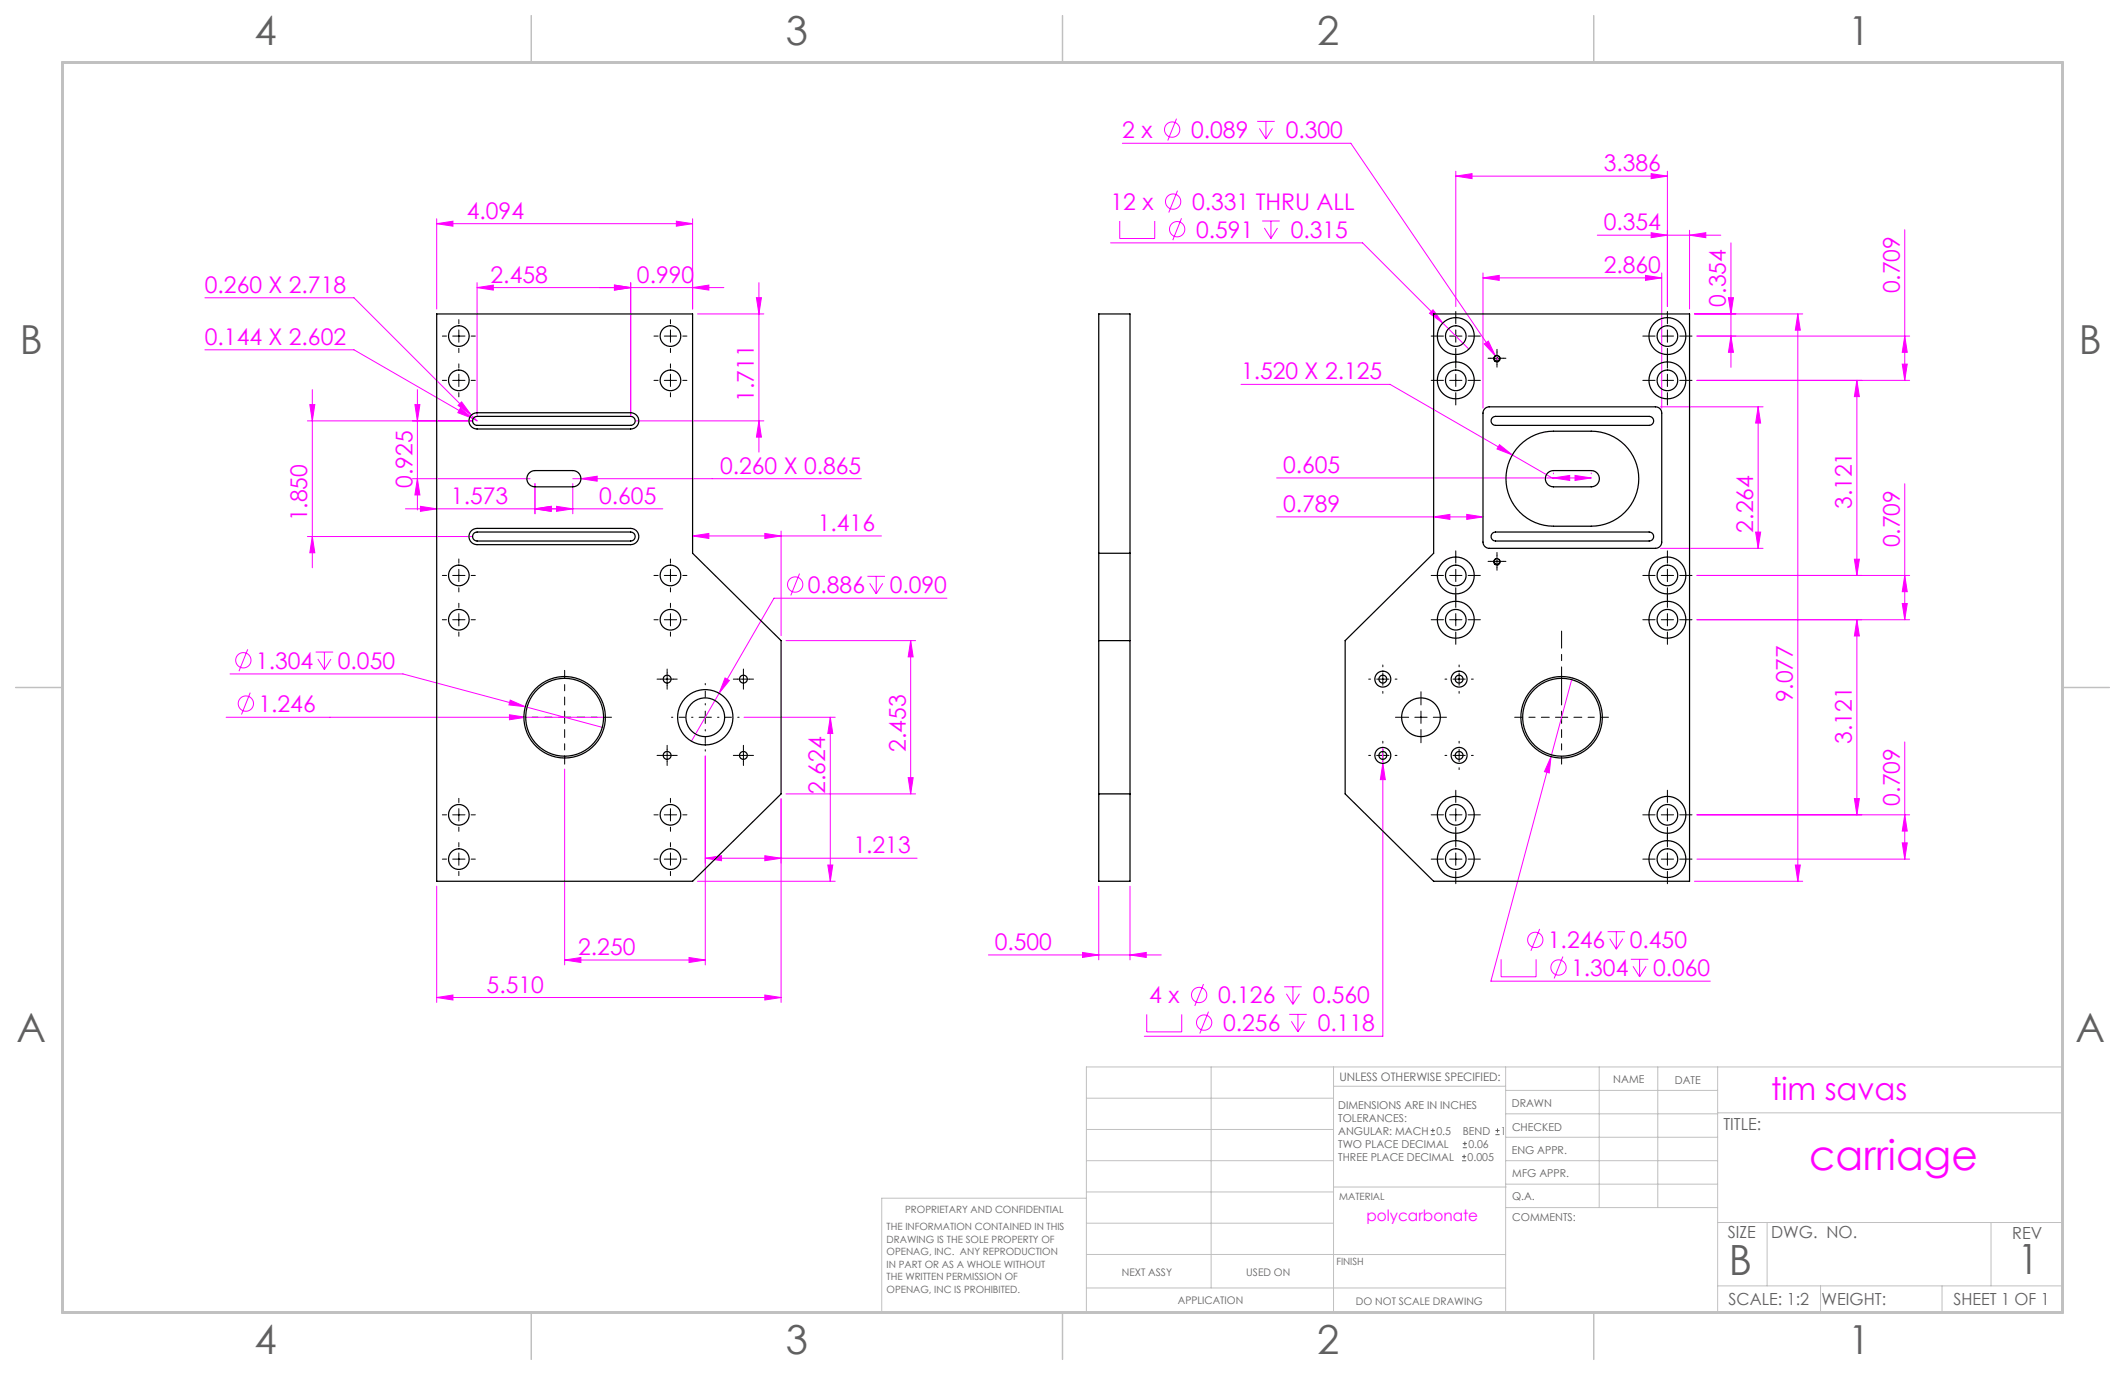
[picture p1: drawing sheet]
<svg xmlns="http://www.w3.org/2000/svg" width="432mm" height="279mm" viewBox="0 0 432 279" stroke-linecap="round" stroke-linejoin="round" font-family="sans-serif">
<g fill="none" stroke="#f0f" stroke-width=".2">
<path d="M228.1 29.1h46.4l29.4 43.2M239.1 24.1l-1.8 4.5M239.3 38.7l-1.8 4.5M255.5 24.7h3.5M255.9 26.1l1.3 2.1M257.2 24.7v3.5M258.6 26.1l-1.4 2.1M295.8 35.8l3.3-.5v1zM295.8 34.8v27.5M295.8 35.8h43M335.5 35.3l3.3 .5-3.3 .5zM338.8 34.8v27.5"/>
<path d="M88.7 45.5l3.3-.6v1.1zM88.7 44.5v18.3M88.7 45.5h52M96.9 58.4l3.3-.5v1zM96.9 58.4h50.2M96.9 57.4v27.1M124.9 57.9l3.3 .5-3.3 .5zM128.2 57.4v27.1M137.4 44.9l3.3 .6-3.3 .5zM140.7 44.5v18.3M140.7 58.4l3.3-.5v1zM154.2 57.4v34.5"/>
<path d="M225.7 49.4h51.2l21.6 21.5M227.5 44.9v3.6h7.1v-3.6M240.1 44.4l-1.8 4.4M256.5 44.9h3.5M256.9 46.3l1.4 2.2M258.3 44.9v3.6M259.6 46.3l-1.3 2.2M301.3 56.5l3.3-.5v1zM301.3 55.5v27.4M301.3 56.5h36.4M324.6 47.8h25.1M334.4 56l3.3 .5-3.3 .5z"/>
<path d="M335.5 47.3l3.3 .5-3.3 .5zM337.7 55.5v27.4M343.3 47.8l3.3-.5v1zM343.3 46.8v16M351.7 49.4v25.2M387 46.7v30.6M41.6 60.5h30.3l23.9 23.9M41.6 71.1h30.3l25 14.4-1.1-1.1M63.5 79.2v36.2M84.8 79.2v24.4M141.7 63.8h13.5M153.7 60.5h1l-.5 3.3z"/>
<path d="M252.2 78.1h30.3l33.2 19.2M291.2 62.9l2 2.7-2.7-1.9zM301.6 69.9l.8-.6 1.5 3zM303.9 72.3l.6 1M344.3 63.8h22M344.8 68.3h43.2M344.8 77.3h43.2M351.2 60.5h1l-.5 3.3zM351.7 68.3l.5 3.3h-1zM365.3 63.8v115.3M365.3 63.8l.5 3.3h-1zM377.3 77.3v39.6"/>
<path d="M377.3 77.3l.5 3.3h-1zM386.5 74h1.1l-.6 3.3zM387 68.3l.6 3.3h-1.1zM62.5 85.5h33.4M63 82.2h1l-.5 3.3zM83.8 97.3h23.9M84.3 82.2h1l-.5 3.3zM84.8 97.3l.5 3.3h-1zM93.1 82.4l.7-.7 2 2.7zM93.5 83l2.6 2.1-3.1-1.2zM108.7 98.3v6.1M116.4 97.3h58.6"/>
<path d="M116.4 98.3v6.1M118 97.3l3.3-.5v1zM129.2 85.5h26M154.2 85.5l.5 3.3h-1zM259.4 97.1h63.9M304.7 90.4l2.6 2-3.1-1.2zM315.7 97.1l3.3-.5v1zM315.7 96.1v.2M320 96.6l3.3 .5-3.3 .5zM323.3 96.1v.2M337.4 82.7h20.9M357.3 82.7l.5 3.3h-1.1z"/>
<path d="M357.3 82.7v28.7M387 98.3v27.6M62.5 109h33.4M63.5 109l.5 3.3h-1zM82.4 103.4h52.3M85.4 102.9l3.3 .5-3.3 .5zM108.7 103.4l3.3-.5v1zM113.1 102.9l3.3 .5-3.3 .5zM140.7 108.9l3.3-.5v1zM140.7 108.9h38.4M155.4 108.4l3.3 .5-3.3 .5zM158.7 107.9v21.3"/>
<path d="M162.5 116.6l-1.8 4.4M176.3 117.1h3.5M176.7 118.5l1.3 2.2M178 117.1v3.6M179.4 118.5l-1.4 2.2M259.4 105h41.9M291.3 105l3.3-.5v1zM298 104.5l3.3 .5-3.3 .5zM337.4 111.4h20.9M344.8 116.9h43.2M356.7 108.1h1.1l-.5 3.3zM376.8 113.6h1l-.5 3.3z"/>
<path d="M387 116.9l.6 3.3h-1.1zM46.7 136.9h35.2l24.8 6.7M50.3 131.9l-1.7 4.5M64.1 132.5h3.6M64.6 133.9l1.3 2.2M65.9 132.5v3.6M67.3 133.9l-1.4 2.2M147.3 137.8l.9 .5-2.1 2.6zM159.7 130.2h26.3M185 130.2l.6 3.3h-1.1zM185 130.2v31.1M192.4 121.6h-35.1l-16.8 29"/>
<path d="M319.5 137.8l-16.6 61.6h44.6M344.8 125.9h43.2M377.3 125.9v39.7M377.3 125.9l.5 3.3h-1zM386.5 122.6h1.1l-.6 3.3zM46 145.7h76.6M50.8 140.7l-1.7 4.5M103.5 145.2l3.3 .5-3.3 .6zM103.7 142.3l3 1.3-3.3-.4zM106.7 143.6l16 4.3M114.7 156.3v39.8M143.3 153.6v42.5"/>
<path d="M151.2 145.7h18.5M168.7 145.7l.5 3.4h-1zM168.7 145.7v33.4M184.5 158h1.1l-.6 3.3zM281 155.1l.5 3.3h-1zM281 151.9v58.7h-48.5M315.2 153.7l-.4 3.4-1-.3zM387 150.8v23.8M141.7 179.1h28M143.3 174.4l3.3-.5v1zM143.3 174.4h43.1M155.4 173.9l3.3 .5-3.3 .5z"/>
<path d="M158.7 162.3v41.4M159.7 161.3h26.3M168.2 175.8h1l-.5 3.3zM344.3 179.1h22M344.8 165.6h43.2M344.8 174.6h43.2M364.8 175.8h1l-.5 3.3zM376.8 162.3h1l-.5 3.3zM386.5 171.3h1.1l-.6 3.3zM387 165.6l.6 3.3h-1.1zM88.7 180.1v23.6M114.7 195.1l3.3-.5v1z"/>
<path d="M114.7 195.1h28.6M140 194.6l3.3 .5-3.3 .5zM200.8 194h35.2M220 193.5l3.3 .5-3.3 .6zM223.3 180.1v14.9M229.6 194l3.3-.5v1.1zM229.6 180.1v14.9M244.6 200l-1.8 4.4M305 194.9v3.6h7.1v-3.6M312.9 188.8l-1.8 4.4M317.6 194.4l-1.8 4.4M326.7 189.3h3.5"/>
<path d="M327.1 190.7l1.3 2.2M328.4 189.3v3.6M329.8 190.7l-1.4 2.2M331.4 194.9h3.5M331.8 196.4l1.4 2.1M333.2 194.9v3.6M334.5 196.4l-1.3 2.1M88.7 202.7l3.3-.5v1zM88.7 202.7h70M155.4 202.2l3.3 .5-3.3 .5zM233 206.1v3.6h7.1v-3.6M245.6 205.6l-1.8 4.4"/>
<path d="M260.9 200.5h3.6M261.4 201.9l1.3 2.2M262 206.1h3.5M262.4 207.5l1.3 2.2M262.7 200.5v3.6M263.7 206.1v3.6M264.1 201.9l-1.4 2.2M265.1 207.5l-1.4 2.2"/>
<circle cx="238.2" cy="26.3" r="1.56"/>
<circle cx="238.4" cy="41" r="1.56"/>
<circle cx="239.2" cy="46.6" r="1.56"/>
<circle cx="161.6" cy="118.8" r="1.56"/>
<circle cx="49.4" cy="134.2" r="1.56"/>
<circle cx="50" cy="143" r="1.56"/>
<circle cx="312" cy="191" r="1.56"/>
<circle cx="316.7" cy="196.6" r="1.56"/>
<circle cx="243.7" cy="202.2" r="1.56"/>
<circle cx="244.7" cy="207.8" r="1.56"/>
</g>
<path d="M290.7 230.6h.9M290.7 229.7h.9M291.2 229.3v.8M297.1 235.9h.8M297.1 235h.8M297.2 233.2h.9M297.2 232.4h.9M297.5 234.6v.8M297.7 232v.8M303.9 230.6h.8M303.9 229.7h.8M304.3 229.3v.8" fill="none" stroke="#606060" stroke-width=".2"/>
<path d="M112.2 145.7h-7M114.7 143.2v-7M114.7 148.2v7.1M117.2 145.7h7.1M314.8 145.7h-7M317.3 148.2v7.1M319.8 145.7h7" fill="none" stroke="#000" stroke-width=".2" stroke-dasharray="15.2 1.3 1.3 1.3" stroke-dashoffset="13.6"/>
<path d="M140.8 145.7h-4.4M143.3 143.2v-4.3M143.3 148.2v4.4M145.8 145.7h4.4" fill="none" stroke="#000" stroke-width=".2" stroke-dasharray="15.2 1.3 1.3 1.3" stroke-dashoffset="15"/>
<g fill="none" stroke="#000" stroke-width=".2" stroke-dasharray="15.2 1.3 1.3 1.3">
<path d="M90.7 77.3h-.8M90.7 68.3h-.8M93.2 74.8v-.9M93.2 79.8v.8M93.2 65.8v-.9M93.2 70.8v.8M95.7 77.3h.9M95.7 68.3h.9M133.7 68.3h-.8M133.7 77.3h-.8M136.2 65.8v-.9M136.2 70.8v.8"/>
<path d="M136.2 74.8v-.9M136.2 79.8v.8M138.7 68.3h.9M138.7 77.3h.9M293.3 68.3h-2.5M293.3 77.3h-2.5M295.8 65.8v-2.5M295.8 70.8v2.5M295.8 74.8v-2.5M295.8 79.8v2.5M298.3 68.3h2.5M298.3 77.3h2.5"/>
<path d="M302.9 72.8h-.5M304.2 71.5v-.5M304.2 74v.6M305.4 72.8h.6M336.3 77.3h-2.5M336.3 68.3h-2.5M338.8 74.8v-2.5M338.8 79.8v2.5M338.8 65.8v-2.5M338.8 70.8v2.5M341.3 77.3h2.5M341.3 68.3h2.5"/>
<path d="M90.7 116.9h-.8M93.2 114.4v-.8M93.2 119.4v.9M95.7 116.9h.9M133.7 116.9h-.8M136.2 114.4v-.8M136.2 119.4v.9M138.7 116.9h.9M293.3 116.9h-2.5M295.8 114.4v-2.5M295.8 119.4v2.5M298.3 116.9h2.5"/>
<path d="M302.9 114.1h-.5M304.2 112.8v-.5M304.2 115.3v.6M305.4 114.1h.6M336.3 116.9h-2.5M338.8 114.4v-2.5M338.8 119.4v2.5M341.3 116.9h2.5M90.7 125.9h-.8M93.2 123.4v-.8M93.2 128.4v.9M95.7 125.9h.9"/>
<path d="M133.7 125.9h-.8M134.3 138h-.8M135.6 136.7v-.8M135.6 139.2v.8M136.2 123.4v-.8M136.2 128.4v.9M136.8 138h.8M138.7 125.9h.9M149.8 138h-.8M151.1 136.7v-.8M151.1 139.2v.8M152.3 138h.8"/>
<path d="M278.5 138h-.4M281 135.5v-.4M283.5 138h.4M293.3 125.9h-2.5M294 138h-.4M295.8 123.4v-2.5M295.8 128.4v2.5M296.5 135.5v-.4M298.3 125.9h2.5M299 138h.4M336.3 125.9h-2.5M338.8 123.4v-2.5"/>
<path d="M338.8 128.4v2.5M341.3 125.9h2.5M134.3 153.5h-.8M135.6 152.2v-.8M135.6 154.7v.8M136.8 153.5h.8M149.8 153.5h-.8M151.1 152.2v-.8M151.1 154.7v.8M152.3 153.5h.8M278.5 153.5h-.4M281 140.5v.4"/>
<path d="M281 151v-.4M281 156v.4M283.5 153.5h.4M286.2 145.7h-2.6M288.7 143.2v-2.6M288.7 148.2v2.7M291.2 145.7h2.7M294 153.5h-.4M296.5 151v-.4M296.5 156v.4M296.5 140.5v.4M299 153.5h.4"/>
<path d="M90.7 174.6h-.8M90.7 165.6h-.8M93.2 172.1v-.9M93.2 177.1v.8M93.2 163.1v-.9M93.2 168.1v.8M95.7 174.6h.9M95.7 165.6h.9M133.7 165.6h-.8M133.7 174.6h-.8M136.2 163.1v-.9M136.2 168.1v.8"/>
<path d="M136.2 172.1v-.9M136.2 177.1v.8M138.7 165.6h.9M138.7 174.6h.9M293.3 165.6h-2.5M293.3 174.6h-2.5M295.8 163.1v-2.5M295.8 168.1v2.5M295.8 172.1v-2.5M295.8 177.1v2.5M298.3 165.6h2.5M298.3 174.6h2.5"/>
<path d="M336.3 174.6h-2.5M336.3 165.6h-2.5M338.8 172.1v-2.5M338.8 177.1v2.5M338.8 163.1v-2.5M338.8 168.1v2.5M341.3 174.6h2.5M341.3 165.6h2.5"/>
</g>
<path d="M317.3 143.2v-15" fill="none" stroke="#000" stroke-width=".2" stroke-dasharray="15.2 1.3 1.3 1.3" stroke-dashoffset="7.5"/>
<g fill="none" stroke="#000" stroke-width=".2">
<path d="M92 68.3h2.5M92 77.3h2.5M93.2 67v2.5M93.2 76v2.5M135 68.3h2.5M135 77.3h2.5M136.2 67v2.5M136.2 76v2.5M294.6 68.3h2.5M294.6 77.3h2.5M295.8 67v2.5M295.8 76v2.5"/>
<path d="M302.9 72.8h2.5M304.2 71.5v2.5M337.6 68.3h2.5M337.6 77.3h2.5M338.8 67v2.5M338.8 76v2.5M92 116.9h2.5M93.2 115.7v2.5M135 116.9h2.5M136.2 115.7v2.5M294.6 116.9h2.5M295.8 115.7v2.5"/>
<path d="M302.9 114.1h2.5M304.2 112.8v2.5M337.6 116.9h2.5M338.8 115.7v2.5M92 125.9h2.5M93.2 124.7v2.5M134.3 138h2.5M135 125.9h2.5M135.6 136.7v2.5M136.2 124.7v2.5M149.8 138h2.5M151.1 136.7v2.5"/>
<path d="M279.7 138h2.5M281 136.7v2.5M294.6 125.9h2.5M295.2 138h2.5M295.8 124.7v2.5M296.5 136.7v2.5M337.6 125.9h2.5M338.8 124.7v2.5M113.5 145.7h2.5M114.7 144.5v2.5M134.3 153.5h2.5M135.6 152.2v2.5"/>
<path d="M142.1 145.7h2.5M143.3 144.5v2.5M149.8 153.5h2.5M151.1 152.2v2.5M279.7 153.5h2.5M281 152.2v2.5M287.5 145.7h2.5M288.7 144.5v2.5M295.2 153.5h2.5M296.5 152.2v2.5M316.1 145.7h2.5M317.3 144.5v2.5"/>
<path d="M92 165.6h2.5M92 174.6h2.5M93.2 164.3v2.5M93.2 173.3v2.5M135 165.6h2.5M135 174.6h2.5M136.2 164.3v2.5M136.2 173.3v2.5M294.6 165.6h2.5M294.6 174.6h2.5M295.8 164.3v2.5M295.8 173.3v2.5"/>
<path d="M337.6 165.6h2.5M337.6 174.6h2.5M338.8 164.3v2.5M338.8 173.3v2.5"/>
</g>
<g fill="none" stroke="#c0c0c0" stroke-width=".2">
<path d="M246.1 216.8v44.9M271 216.8v49.9M305.9 216.8v49.9M325 216.8v28.6M336.9 216.8v28.6M349 216.8v49.9M220.8 235.9h50.2M220.8 229.5h50.2M220.8 223.2h50.2M271 220.7h34.9M305.9 231.1h43.1M305.9 226.3h43.1"/>
<path d="M305.9 221.6h43.1M305.9 235.9h43.1M349 226.1h70.1M220.8 243.5h-41.6v23.2h239.9v-49.9h-198.3v49.9M220.8 254.9h85.1M220.8 248.6h50.2M220.8 242.2h50.2M271 241.2h35.1M305.9 240.6h43.1M306.1 245.4h42.9M349 248.4h70.1M359.1 248.4v12.9"/>
<path d="M404.6 248.4v12.9M220.8 261.7h85.1M349 261.3h70.1M369.9 261.3v5.4M394.6 261.3v5.4"/>
</g>
<path d="M107.9 3.2v9.5M215.9 3.2v9.5M323.8 3.2v9.5M3.2 139.7h9.5M419.1 139.7h9.5M107.9 266.7v9.5M215.9 266.7v9.5M323.8 266.7v9.5" fill="none" stroke="#c0c0c0" stroke-width=".3"/>
<path d="M12.7 12.7h406.4v254h-406.4z" fill="none" stroke="#c0c0c0" stroke-width=".6"/>
<g fill="#f0f">
<path d="M229.6 194l3.3-.5v1.1zM220 193.5l3.3 .5-3.3 .6z"/>
<path d="M108.7 103.4l3.3-.5v1zM85.4 102.9l3.3 .5-3.3 .5zM155.4 202.2l3.3 .5-3.3 .5zM88.7 202.7l3.3-.5v1zM140 194.6l3.3 .5-3.3 .5zM114.7 195.1l3.3-.5v1z"/>
<path d="M93.8 81.7l-.7 .7 2.7 2zM93.5 83l-.5 .9 3.1 1.2zM88.7 45.5l3.3-.6v1.1zM137.4 44.9l3.3 .6-3.3 .5zM118 97.3l3.3 .5v-1zM108.7 103.4l3.3-.5v1zM113.1 102.9l3.3 .5-3.3 .5zM147.3 137.8l-1.2 3.1 2.1-2.6zM143.3 174.4l3.3-.5v1zM155.4 173.9l3.3 .5-3.3 .5zM103.7 142.3l-.3 .9 3.3 .4zM103.5 145.2v1.1l3.3-.6zM291.2 62.9l-.7 .8 2.7 1.9zM301.6 69.9l2.3 2.4-1.5-3zM304.7 90.4l-.5 .8 3.1 1.2zM315.7 97.1l3.3-.5v1zM320 96.6l3.3 .5-3.3 .5zM315.2 153.7l-1.4 3.1 1 .3zM281 155.1l-.5 3.3h1z"/>
<path d="M295.8 35.8l3.3-.5v1zM335.5 35.3l3.3 .5-3.3 .5z"/>
<path d="M335.5 47.3l3.3 .5-3.3 .5zM343.3 47.8l3.3-.5v1z"/>
<path d="M301.3 56.5l3.3-.5v1zM334.4 56l3.3 .5-3.3 .5z"/>
<path d="M298 104.5l3.3 .5-3.3 .5zM291.3 105l3.3-.5v1z"/>
<path d="M154.2 85.5l.5 3.3h-1zM153.7 60.5h1l-.5 3.3zM364.8 175.8h1l-.5 3.3zM365.3 63.8l.5 3.3h-1zM351.7 68.3l.5 3.3h-1zM351.2 60.5h1l-.5 3.3zM386.5 122.6h1.1l-.6 3.3zM387 116.9l.6 3.3h-1.1z"/>
<path d="M63 82.2h1l-.5 3.3zM63.5 109l.5 3.3h-1zM84.3 82.2h1l-.5 3.3zM84.8 97.3l.5 3.3h-1zM185 130.2l.6 3.3h-1.1zM184.5 158h1.1l-.6 3.3zM168.7 145.7l.5 3.4h-1zM168.2 175.8h1l-.5 3.3zM357.3 82.7l.5 3.3h-1.1zM356.7 108.1h1.1l-.5 3.3zM387 68.3l.6 3.3h-1.1zM386.5 74h1.1l-.6 3.3zM377.3 77.3l.5 3.3h-1zM376.8 113.6h1l-.5 3.3zM377.3 125.9l.5 3.3h-1zM376.8 162.3h1l-.5 3.3zM387 165.6l.6 3.3h-1.1zM386.5 171.3h1.1l-.6 3.3z"/>
<path d="M124.9 57.9l3.3 .5-3.3 .5zM140.7 58.4l3.3-.5v1zM140.7 108.9l3.3-.5v1zM155.4 108.4l3.3 .5-3.3 .5z"/>
<path d="M96.9 58.4l3.3-.5v1zM124.9 57.9l3.3 .5-3.3 .5z"/>
</g>
<g fill="none" stroke="#000" stroke-width=".25">
<path d="M88.7 63.8h52v48.6l18 17.8v31.1l-18 17.8h-52zM223.3 63.8h6.3v115.3h-6.3zM291.3 63.8h52v115.3h-52l-18-17.8v-31.1l18-17.8zM303.9 72.3a.56 .56 0 0 0-.2 .8 .56 .56 0 0 0 .8 .2 .56 .56 0 0 0 .1-.8M95.8 84.3l1.1-.4h31.3a1.65 1.65 0 0 1 1.6 1.6 1.65 1.65 0 0 1-1.6 1.7h-31.3a1.65 1.65 0 0 1-1.5-1.1 1.65 1.65 0 0 1 .4-1.8zM96.4 84.8l.5-.2h31.3a.91 .91 0 0 1 .9 .9 .91 .91 0 0 1-.9 .9h-31.3a.91 .91 0 0 1-.8-.6 .91 .91 0 0 1 .3-1zM107.6 96l1.1-.4h7.7a1.65 1.65 0 0 1 1.6 1.7 1.65 1.65 0 0 1-1.6 1.6h-7.7a1.65 1.65 0 0 1-1.5-1 1.65 1.65 0 0 1 .4-1.9zM301.7 83l.9-.3h33.8a1.27 1.27 0 0 1 1.3 1.2v26.3a1.27 1.27 0 0 1-1.3 1.2h-33.8a1.27 1.27 0 0 1-1.3-1.2v-26.3zM303.3 84.8l.6-.2h31.2a.91 .91 0 0 1 .9 .9 .91 .91 0 0 1-.9 .9h-31.2a.91 .91 0 0 1-.9-.6 .91 .91 0 0 1 .3-1zM308.8 90.4a9.7 9.7 0 0 1 6.9-2.8h7.6a9.7 9.7 0 0 1 9.7 9.7 9.7 9.7 0 0 1-9.7 9.6h-7.6a9.7 9.7 0 0 1-9-5.9 9.7 9.7 0 0 1 2.1-10.6zM314.6 96l1.1-.4h7.6a1.65 1.65 0 0 1 1.7 1.7 1.65 1.65 0 0 1-1.7 1.6h-7.6a1.65 1.65 0 0 1-1.6-1 1.65 1.65 0 0 1 .5-1.9zM95.8 107.8l1.1-.4h31.3a1.65 1.65 0 0 1 1.6 1.6 1.65 1.65 0 0 1-1.6 1.7h-31.3a1.65 1.65 0 0 1-1.5-1.1 1.65 1.65 0 0 1 .4-1.8z"/>
<path d="M96.4 108.3l.5-.2h31.3a.91 .91 0 0 1 .9 .9 .91 .91 0 0 1-.9 .9h-31.3a.91 .91 0 0 1-.8-.6 .91 .91 0 0 1 .3-1zM223.3 112.4h6.3M303.3 108.3l.6-.2h31.2a.91 .91 0 0 1 .9 .9 .91 .91 0 0 1-.9 .9h-31.2a.91 .91 0 0 1-.9-.6 .91 .91 0 0 1 .3-1zM303.9 113.6a.56 .56 0 0 0-.2 .8 .56 .56 0 0 0 .8 .1 .56 .56 0 0 0 .1-.8M223.3 130.2h6.3M223.3 161.3h6.3"/>
<circle cx="93.2" cy="68.3" r="2.1"/>
<circle cx="93.2" cy="77.3" r="2.1"/>
<circle cx="136.2" cy="68.3" r="2.1"/>
<circle cx="136.2" cy="77.3" r="2.1"/>
<circle cx="295.8" cy="68.3" r="2.1"/>
<circle cx="295.8" cy="77.3" r="2.1"/>
<circle cx="295.8" cy="77.3" r="3.7"/>
<circle cx="295.8" cy="68.3" r="3.7"/>
<circle cx="304.2" cy="72.9" r=".64"/>
<circle cx="338.8" cy="77.3" r="3.7"/>
<circle cx="338.8" cy="68.3" r="3.7"/>
<circle cx="338.8" cy="68.3" r="2.1"/>
<circle cx="338.8" cy="77.3" r="2.1"/>
<circle cx="93.2" cy="116.9" r="2.1"/>
<circle cx="136.2" cy="116.9" r="2.1"/>
<circle cx="295.8" cy="116.9" r="2.1"/>
<circle cx="295.8" cy="116.9" r="3.7"/>
<circle cx="304.2" cy="114.2" r=".64"/>
<circle cx="338.8" cy="116.9" r="3.7"/>
<circle cx="338.8" cy="116.9" r="2.1"/>
<circle cx="93.2" cy="125.9" r="2.1"/>
<circle cx="135.6" cy="138" r=".8"/>
<circle cx="136.2" cy="125.9" r="2.1"/>
<circle cx="151.1" cy="138" r=".8"/>
<circle cx="281" cy="138" r="1.63"/>
<circle cx="281" cy="138" r=".8"/>
<circle cx="295.8" cy="125.9" r="2.1"/>
<circle cx="295.8" cy="125.9" r="3.7"/>
<circle cx="296.5" cy="138" r="1.63"/>
<circle cx="296.5" cy="138" r=".8"/>
<circle cx="338.8" cy="125.9" r="3.7"/>
<circle cx="338.8" cy="125.9" r="2.1"/>
<circle cx="114.7" cy="145.7" r="7.9"/>
<circle cx="114.7" cy="145.7" r="8.3"/>
<circle cx="135.6" cy="153.5" r=".8"/>
<circle cx="143.3" cy="145.7" r="3.9"/>
<circle cx="143.3" cy="145.7" r="5.6"/>
<circle cx="151.1" cy="153.5" r=".8"/>
<circle cx="281" cy="153.5" r="1.63"/>
<circle cx="281" cy="153.5" r=".8"/>
<circle cx="288.7" cy="145.7" r="3.9"/>
<circle cx="296.5" cy="153.5" r="1.63"/>
<circle cx="296.5" cy="153.5" r=".8"/>
<circle cx="317.3" cy="145.7" r="8.3"/>
<circle cx="317.3" cy="145.7" r="7.9"/>
<circle cx="93.2" cy="165.6" r="2.1"/>
<circle cx="93.2" cy="174.6" r="2.1"/>
<circle cx="136.2" cy="165.6" r="2.1"/>
<circle cx="136.2" cy="174.6" r="2.1"/>
<circle cx="295.8" cy="165.6" r="2.1"/>
<circle cx="295.8" cy="174.6" r="2.1"/>
<circle cx="295.8" cy="174.6" r="3.7"/>
<circle cx="295.8" cy="165.6" r="3.7"/>
<circle cx="338.8" cy="174.6" r="3.7"/>
<circle cx="338.8" cy="165.6" r="3.7"/>
<circle cx="338.8" cy="165.6" r="2.1"/>
<circle cx="338.8" cy="174.6" r="2.1"/>
</g>
<text font-size="8.5" fill="#f0f" x="367.6" y="237.7">carriage</text>
<g font-size="8.5" fill="#606060">
<text x="351.3" y="259">B</text>
<text x="410" y="258.9">1</text>
</g>
<g font-size="8.1" fill="#606060">
<text x="51.7" y="9">4</text>
<text x="159.7" y="9">3</text>
<text x="267.6" y="9">2</text>
<text x="375.6" y="9">1</text>
<text x="4" y="72">B</text>
<text x="422.4" y="72">B</text>
<text x="3.3" y="211.7">A</text>
<text x="421.7" y="211.7">A</text>
<text x="51.7" y="275.2">4</text>
<text x="159.7" y="275.2">3</text>
<text x="267.6" y="275.2">2</text>
<text x="375.6" y="275.2">1</text>
</g>
<text font-size="6.3" fill="#f0f" x="359.9" y="223.4">tim savas</text>
<g font-size="4.7" fill="#f0f">
<text x="228.1" y="28">2 x</text>
<text x="242" y="28">0.089</text>
<text x="261.3" y="28">0.300</text>
<text x="325.9" y="34.8">3.386</text>
<text x="94.9" y="44.4">4.094</text>
<text x="225.7" y="42.7">12 x</text>
<text x="242.2" y="42.7">0.331 THRU ALL</text>
<text x="325.9" y="46.8">0.354</text>
<text x="243.1" y="48.3">0.591</text>
<text x="262.3" y="48.3">0.315</text>
<text x="41.6" y="59.5">0.260 X 2.718</text>
<text x="99.7" y="57.4">2.458</text>
<text x="129.4" y="57.4">0.990</text>
<text x="325.9" y="55.5">2.860</text>
<text x="386" y="59.6" transform="rotate(-90 386 59.6)">0.709</text>
<text x="350.7" y="62.3" transform="rotate(-90 350.7 62.3)">0.354</text>
<text x="41.6" y="70.1">0.144 X 2.602</text>
<text x="252.2" y="77.1">1.520 X 2.125</text>
<text x="153.2" y="81.7" transform="rotate(-90 153.2 81.7)">1.711</text>
<text x="83.8" y="99.2" transform="rotate(-90 83.8 99.2)">0.925</text>
<text x="146.3" y="96.3">0.260 X 0.865</text>
<text x="260.7" y="96.1">0.605</text>
<text x="62.4" y="105.9" transform="rotate(-90 62.4 105.9)">1.850</text>
<text x="91.6" y="102.4">1.573</text>
<text x="121.7" y="102.4">0.605</text>
<text x="166.2" y="107.9">1.416</text>
<text x="260.7" y="104">0.789</text>
<text x="376.3" y="103.4" transform="rotate(-90 376.3 103.4)">3.121</text>
<text x="356.2" y="108.2" transform="rotate(-90 356.2 108.2)">2.264</text>
<text x="386" y="111.2" transform="rotate(-90 386 111.2)">0.709</text>
<text x="164.1" y="120.5">0.886</text>
<text x="180.8" y="120.5">0.090</text>
<text x="52" y="135.9">1.304</text>
<text x="68.7" y="135.9">0.050</text>
<text x="364.3" y="142.7" transform="rotate(-90 364.3 142.7)">9.077</text>
<text x="52.5" y="144.7">1.246</text>
<text x="184" y="152.8" transform="rotate(-90 184 152.8)">2.453</text>
<text x="376.3" y="151.2" transform="rotate(-90 376.3 151.2)">3.121</text>
<text x="167.7" y="161.3" transform="rotate(-90 167.7 161.3)">2.624</text>
<text x="386" y="163.7" transform="rotate(-90 386 163.7)">0.709</text>
<text x="173.4" y="173.4">1.213</text>
<text x="117.5" y="194.1">2.250</text>
<text x="202.1" y="193">0.500</text>
<text x="314.5" y="192.7">1.246</text>
<text x="331.2" y="192.7">0.450</text>
<text x="98.9" y="201.7">5.510</text>
<text x="233.5" y="203.9">4 x</text>
<text x="247.5" y="203.9">0.126</text>
<text x="266.8" y="203.9">0.560</text>
<text x="319.3" y="198.3">1.304</text>
<text x="335.9" y="198.3">0.060</text>
<text x="248.5" y="209.5">0.256</text>
<text x="267.8" y="209.5">0.118</text>
</g>
<g font-size="3.4" fill="#606060">
<text x="350.2" y="229.5">TITLE:</text>
<text x="351.1" y="251.6">SIZE</text>
<text x="359.9" y="251.6">DWG. NO.</text>
<text x="408.9" y="251.7">REV</text>
<text x="351.2" y="265.2">SCALE: 1:2</text>
<text x="370.1" y="265.3">WEIGHT:</text>
<text x="396.9" y="265.2">SHEET 1 OF 1</text>
</g>
<text font-size="3.2" fill="#f0f" x="277.7" y="248.2">polycarbonate</text>
<text font-size="2.4" fill="#606060" x="272.2" y="219.7">UNLESS OTHERWISE SPECIFIED:</text>
<g font-size="2.2" fill="#606060">
<text x="327.8" y="220.1">NAME</text>
<text x="340.3" y="220.2">DATE</text>
<text x="271.9" y="225.3">DIMENSIONS ARE IN INCHES</text>
<text x="271.9" y="227.9">TOLERANCES:</text>
<text x="307.2" y="224.9">DRAWN</text>
<text x="271.9" y="233.2">TWO PLACE DECIMAL</text>
<text x="271.9" y="230.6">ANGULAR: MACH</text>
<text x="291.9" y="230.6">0.5</text>
<text x="297.2" y="230.6">BEND</text>
<text x="298.4" y="233.2">0.06</text>
<text x="305" y="230.6">1</text>
<text x="307.3" y="229.8">CHECKED</text>
<text x="271.9" y="235.9">THREE PLACE DECIMAL</text>
<text x="298.2" y="235.9">0.005</text>
<text x="307.2" y="234.5">ENG APPR.</text>
<text x="307.3" y="239.2">MFG APPR.</text>
<text x="307.3" y="243.9">Q.A.</text>
<text x="307.3" y="248.1">COMMENTS:</text>
</g>
<g font-size="2.1" fill="#606060">
<text x="227.9" y="259.2">NEXT ASSY</text>
<text x="253.3" y="259.2">USED ON</text>
<text x="239.3" y="265">APPLICATION</text>
<text x="275.5" y="265.1">DO NOT SCALE DRAWING</text>
</g>
<g font-size="2" fill="#606060">
<text x="272.1" y="243.9">MATERIAL</text>
<text x="180.2" y="250">THE INFORMATION CONTAINED IN THIS</text>
<text x="183.9" y="246.4">PROPRIETARY AND CONFIDENTIAL</text>
<text x="180.2" y="252.5">DRAWING IS THE SOLE PROPERTY OF</text>
<text x="180.2" y="255.1">OPENAG, INC. ANY REPRODUCTION</text>
<text x="180.2" y="257.6">IN PART OR AS A WHOLE WITHOUT</text>
<text x="271.5" y="257">FINISH</text>
<text x="180.2" y="260.1">THE WRITTEN PERMISSION OF</text>
<text x="180.2" y="262.6">OPENAG, INC IS PROHIBITED.</text>
</g>
</svg>
